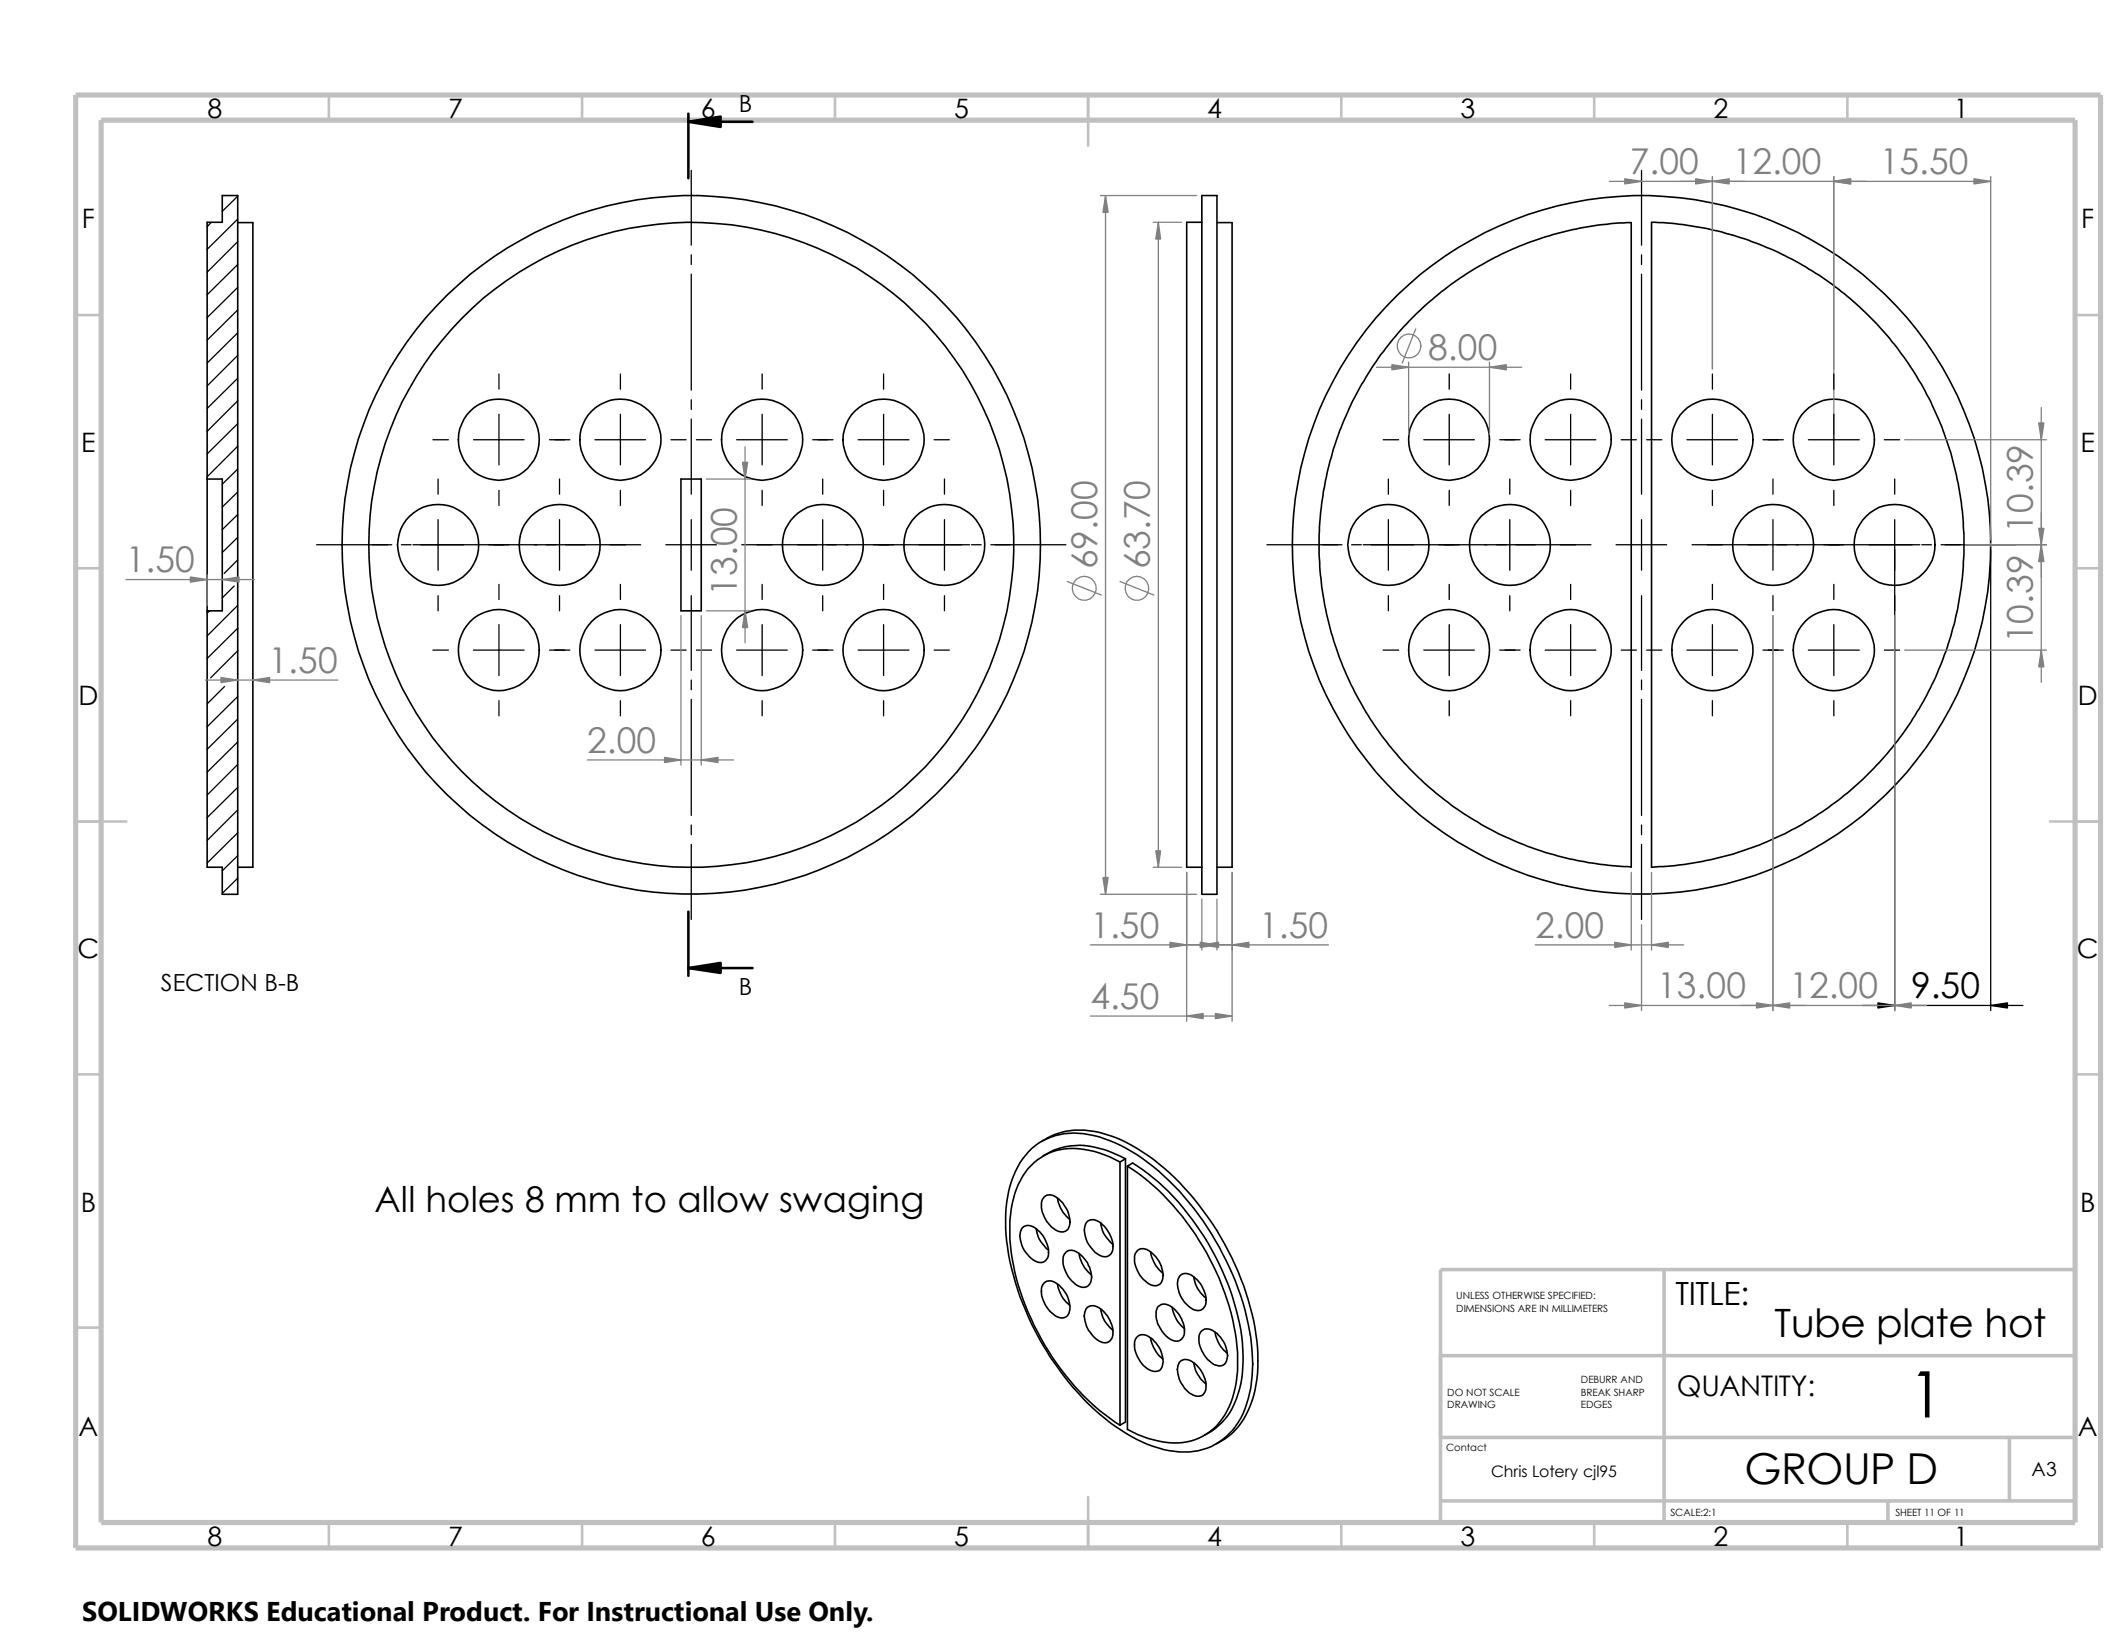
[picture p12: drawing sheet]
<svg xmlns="http://www.w3.org/2000/svg" width="279mm" height="216mm" viewBox="0 0 279 216" stroke-linecap="round" stroke-linejoin="round" font-family="sans-serif">
<g fill="none" stroke="#c0c0c0" stroke-width=".34">
<path d="M43.2 12.5v3.3M76.5 12.5v3.3M109.7 12.5v3.3M143 12.5v6.6M176.3 12.5v3.3M209.5 12.5v3.3M242.8 12.5v3.3M9.9 41.4h3.4M272.7 41.4h3.4M9.9 74.7h3.4M272.7 74.7h3.4M9.9 107.9h6.7"/>
<path d="M269.4 107.9h6.7M9.9 141.2h3.4M272.7 141.2h3.4M9.9 174.5h3.4M143 196.7v6.7M43.2 200.1v3.3M76.5 200.1v3.3M109.7 200.1v3.3M176.3 200.1v3.3M209.5 200.1v3.3M242.8 200.1v3.3"/>
</g>
<path d="M189.3 178.1h83.4M218.7 166.8v33.3M272.7 166.8h-83.4v33.3M189.3 197.2h83.4M189.3 188.9h83.4M248.1 197.2v2.9M264.1 188.8v8.4" fill="none" stroke="#c0c0c0" stroke-width=".47"/>
<path d="M9.9 12.5h266.2v190.9h-266.2zM13.3 15.8h259.4v184.3h-259.4z" fill="none" stroke="#c0c0c0" stroke-width=".68" stroke-linecap="butt"/>
<g fill="none" stroke="#000" stroke-width=".17">
<path d="M27.8 29.2l-.6 .6M31.2 25.8l-2 2M31.2 28.8l-4 4M31.2 31.7l-4 4.1M31.2 34.8l-4 3.9M31.2 37.8l-4 3.9M90.8 22.4v9.8M90.8 33.5v1.3M90.8 36v15.3M215.7 22.4v9.8M215.7 33.5v1.3M215.7 36v15.3"/>
<path d="M31.2 40.7l-4 4M31.2 43.7l-4 4M31.2 46.7l-4 4M31.2 49.7l-4 4M31.2 52.7l-4 4M31.2 55.7l-4 3.9M31.2 58.6l-4 4.1M56.9 57.8h2M62.2 57.8h6.7M65.6 49.1v2M65.6 54.4v6.7M72.2 57.8h2.7"/>
<path d="M78.2 57.8h6.6M81.5 49.1v2M81.5 54.4v6.7M88.2 57.8h2M90.8 52.5v1.3M90.8 55.1v9.8M91.5 57.8h2M96.8 57.8h6.7M100.2 49.1v2M100.2 54.4v6.7M106.8 57.8h2.7M112.8 57.8h6.7"/>
<path d="M116.1 49.1v2M116.1 54.4v6.7M122.8 57.8h2M181.8 57.8h2M187.1 57.8h6.7M190.5 49.1v2M190.5 54.4v6.7M197.1 57.8h2.7M203.1 57.8h6.6M206.4 49.1v2M206.4 54.4v6.7M213.1 57.8h2"/>
<path d="M215.7 52.5v1.3M215.7 55.1v9.8M216.4 57.8h2M221.7 57.8h6.6M225 49.1v2M225 54.4v6.7M231.7 57.8h2.7M237.7 57.8h6.6M241 49.1v2M241 54.4v6.7M247.6 57.8h2M30.8 77l-1.6 1.6"/>
<path d="M31.2 61.6l-2 2M31.2 64.6l-2 2M31.2 67.6l-2 2M31.2 70.6l-2 2M31.2 73.6l-1.7 1.8M31.2 79.5l-4 4.1M41.6 71.6h9.9M52.7 71.6h1.3M54.3 71.6h29.9M57.6 62.9v2M57.6 68.3v6.6M57.6 78.3v2"/>
<path d="M65.6 64.4v2M65.6 76.8v2M73.5 62.9v2M73.5 68.3v6.6M73.5 78.3v2M81.5 64.4v2M81.5 76.8v2M87.5 71.6h6.6M90.8 68.3v6.6M90.8 78.3v9.8M97.5 71.6h29.9M100.2 64.4v2"/>
<path d="M100.2 76.8v2M108.1 62.9v2M108.1 68.3v6.6M108.1 78.3v2M116.1 64.4v2M116.1 76.8v2M124.1 62.9v2M124.1 68.3v6.6M124.1 78.3v2M127.7 71.6h1.2M130.2 71.6h9.9M166.5 71.6h9.9"/>
<path d="M177.6 71.6h1.3M179.2 71.6h29.9M182.5 62.9v2M182.5 68.3v6.6M182.5 78.3v2M190.5 64.4v2M190.5 76.8v2M198.4 62.9v2M198.4 68.3v6.6M198.4 78.3v2M206.4 64.4v2M206.4 76.8v2"/>
<path d="M212.4 71.6h6.6M215.7 68.3v6.6M215.7 78.3v9.8M222.4 71.6h29.9M225 64.4v2M225 76.8v2M233 62.9v2M233 68.3v6.6M233 78.3v2M241 64.4v2M241 76.8v2M249 62.9v2"/>
<path d="M249 68.3v64.5M252.6 71.6h1.2M255.1 71.6h9.9M261.6 72.3v60.5M27.6 80.3l-.4 .3M29.5 90.2l-2.3 2.3M31.2 82.5l-4 4M31.2 85.5l-3.5 3.6M31.2 88.5v.1M31.2 91.5l-4 4M31.2 94.5l-4 4M31.2 97.5l-4 4"/>
<path d="M56.9 85.4h2M62.2 85.4h6.7M65.6 82.1v6.7M65.6 92.1v2M72.2 85.4h2.7M78.2 85.4h6.6M81.5 82.1v6.7M81.5 92.1v2M88.2 85.4h2M90.8 89.4v1.2M90.8 91.9v15.2M91.5 85.4h2"/>
<path d="M96.8 85.4h6.7M100.2 82.1v6.7M100.2 92.1v2M106.8 85.4h2.7M112.8 85.4h6.7M116.1 82.1v6.7M116.1 92.1v2M122.8 85.4h2M181.8 85.4h2M187.1 85.4h6.7M190.5 82.1v6.7M190.5 92.1v2"/>
<path d="M197.1 85.4h2.7M203.1 85.4h6.6M206.4 82.1v6.7M206.4 92.1v2M213.1 85.4h2M215.7 89.4v1.2M215.7 91.9v15.2M216.4 85.4h2M221.7 85.4h6.6M225 82.1v6.7M225 92.1v2M231.7 85.4h2.7"/>
<path d="M237.7 85.4h6.6M241 82.1v6.7M241 92.1v2M247.6 85.4h2M31.2 100.5l-4 4M31.2 103.5l-4 3.9M31.2 106.4l-4 4M31.2 109.4l-4 4M31.2 112.4l-2 2M31.2 115.4l-2 2M90.8 108.4v1.3M90.8 111v9.8"/>
<path d="M215.7 108.4v1.3M215.7 111v9.8M244.8 132.1h21.1"/>
</g>
<g fill="none" stroke="#000" stroke-width=".21">
<path d="M29.2 25.7h2v91.8h-2v-3.5h-2v-84.8h2zM31.2 29.3h2v84.7h-2M157.9 29.2h-1.9v84.8h1.9M157.9 25.7h2v91.8h-2zM159.9 29.3h2v84.7h-2M217 29.2a42.4 42.4 0 0 1 41.1 42.4 42.4 42.4 0 0 1-41.1 42.4v-84.7M27.2 62.9h2v17.4h-2M89.5 62.9h2.7v17.4h-2.7zM214.4 113.9a42.4 42.4 0 0 1-41-42.3 42.4 42.4 0 0 1 41-42.3v84.7M135.2 151.3a8.4 8.4 0 0 1 7.9-2.2 19.7 19.7 0 0 1 9.2 4.8 37.8 37.8 0 0 1 12.1 21.9 18 18 0 0 1-1.3 10.6 8.3 8.3 0 0 1-8.8 4.3 18 18 0 0 1-8.4-3.8 37.3 37.3 0 0 1-13.6-23.8 16.7 16.7 0 0 1 1.4-9.7l.7-1.1zM136.9 150a8.9 8.9 0 0 1 6.9-1.3 20.8 20.8 0 0 1 9.9 5.4 37.6 37.6 0 0 1 11.5 22.1 16.6 16.6 0 0 1-1.8 10.3 8.4 8.4 0 0 1-3.5 3.2M137.1 151.9a9.2 9.2 0 0 1 8.1-.8l2.7 1.2"/>
<path d="M137.2 157.3a1.3 1.3 0 0 1 1.8 .1 3.9 3.9 0 0 1 1.5 3.7 1.11 1.11 0 0 1-1.8 .5 3.8 3.8 0 0 1-1.7-4zM139 157.4a4.4 4.4 0 0 0 1.6 2.8M147.2 152.7a12 12 0 0 0-8.3-1.5 8.2 8.2 0 0 0-5.7 6.4 21.5 21.5 0 0 0 .4 10.4 35 35 0 0 0 11.6 17.8l2 1.5M147.2 152.7v34.6M147.9 152.3v34.6l-.7 .4M147.9 152.3l-.7 .4M148.2 153.2l.6-.4a28.5 28.5 0 0 1 8.9 9 32 32 0 0 1 5.6 15.5 13.6 13.6 0 0 1-2 8.8l-.7 .8-.9 .8-1.4 .9M148.2 153.2a32.1 32.1 0 0 1 11.3 13.2 28.5 28.5 0 0 1 3.1 13.7 11.1 11.1 0 0 1-3.1 7.6 8.1 8.1 0 0 1-7.9 1.5l-2.1-.7-1.3-.7zM134.4 161.3a1.42 1.42 0 0 1 2 .4 3.7 3.7 0 0 1 1.3 3.6 1.1 1.1 0 0 1-1.8 .4 3.9 3.9 0 0 1-1.8-3.9zM136.2 161.5a4 4 0 0 0 1.6 2.8M137.1 168.7a1.23 1.23 0 0 1 1.9 0 3.7 3.7 0 0 1 1.5 3.6 1.1 1.1 0 0 1-1.8 .6 4.1 4.1 0 0 1-1.8-3.8zM139 168.7a4.4 4.4 0 0 0 1.6 2.8"/>
<path d="M140.1 164.5a1.3 1.3 0 0 1 1.7 .2 4.2 4.2 0 0 1 1.6 3.4 1.1 1.1 0 0 1-.6 1 1.1 1.1 0 0 1-1.2-.2 4.1 4.1 0 0 1-1.9-3.8zM141.8 164.7a4.4 4.4 0 0 0 1.6 2.8M142.7 172a1.29 1.29 0 0 1 2 0 3.9 3.9 0 0 1 1.4 3.9 1.1 1.1 0 0 1-1.7 .3 3.9 3.9 0 0 1-1.8-3.8zM142.9 160.5a1.42 1.42 0 0 1 2 .4 3.7 3.7 0 0 1 1.2 3.6 1.1 1.1 0 0 1-1.7 .4 3.8 3.8 0 0 1-1.8-3.8zM144.7 160.7a4 4 0 0 0 1.6 2.8M144.7 172a4 4 0 0 0 1.6 2.8M149.4 175.8a1.23 1.23 0 0 1 1.8 0 3.7 3.7 0 0 1 1.6 3.6 1.11 1.11 0 0 1-1.8 .6 3.8 3.8 0 0 1-1.8-4zM149.5 164.3a1.3 1.3 0 0 1 1.7 .2 3.9 3.9 0 0 1 1.6 3.6 1.11 1.11 0 0 1-1.8 .6 4.1 4.1 0 0 1-1.9-3.8zM151.2 164.5a4.4 4.4 0 0 0 1.6 2.8M151.2 175.8a4.7 4.7 0 0 0 1.6 2.8M152.1 171.7a1.29 1.29 0 0 1 2 .1 3.9 3.9 0 0 1 1.4 3.8 1.1 1.1 0 0 1-1.7 .4 4.1 4.1 0 0 1-1.8-3.8zM154.1 171.8a4.4 4.4 0 0 0 1.6 2.8"/>
<path d="M155 179a1.23 1.23 0 0 1 1.8 .1 3.8 3.8 0 0 1 1.6 3.8 1.1 1.1 0 0 1-1.8 .3 3.8 3.8 0 0 1-1.8-3.7zM155.1 167.6a1.42 1.42 0 0 1 2 .4 3.7 3.7 0 0 1 1.3 3.6 1.2 1.2 0 0 1-2 .2 3.9 3.9 0 0 1-1.6-3.7zM156.9 167.8a4 4 0 0 0 1.6 2.8M156.9 179.1a4.2 4.2 0 0 0 1.6 2.8M157.8 175a1.23 1.23 0 0 1 1.9 0 3.7 3.7 0 0 1 1.5 3.6 .94 .94 0 0 1-1.3 .8 3.6 3.6 0 0 1-2.2-2.5l-.1-1.2zM159.7 175a4.4 4.4 0 0 0 1.6 2.8"/>
<circle cx="65.6" cy="57.8" r="5.3"/>
<circle cx="81.5" cy="57.8" r="5.3"/>
<circle cx="100.2" cy="57.8" r="5.3"/>
<circle cx="116.1" cy="57.8" r="5.3"/>
<circle cx="190.4" cy="57.8" r="5.3"/>
<circle cx="206.4" cy="57.8" r="5.3"/>
<circle cx="225" cy="57.8" r="5.3"/>
<circle cx="241" cy="57.8" r="5.3"/>
<circle cx="57.6" cy="71.6" r="5.3"/>
<circle cx="73.5" cy="71.6" r="5.3"/>
<circle cx="90.9" cy="71.6" r="45.9"/>
<circle cx="90.9" cy="71.6" r="42.4"/>
<circle cx="108.1" cy="71.6" r="5.3"/>
<circle cx="124.1" cy="71.6" r="5.3"/>
<circle cx="182.5" cy="71.6" r="5.3"/>
<circle cx="198.4" cy="71.6" r="5.3"/>
<circle cx="215.7" cy="71.6" r="45.9"/>
<circle cx="233" cy="71.6" r="5.3"/>
<circle cx="249" cy="71.6" r="5.3"/>
<circle cx="65.5" cy="85.4" r="5.3"/>
<circle cx="81.5" cy="85.4" r="5.3"/>
<circle cx="100.2" cy="85.4" r="5.3"/>
<circle cx="116.1" cy="85.4" r="5.3"/>
<circle cx="190.5" cy="85.4" r="5.3"/>
<circle cx="206.4" cy="85.4" r="5.3"/>
<circle cx="225" cy="85.4" r="5.3"/>
<circle cx="241" cy="85.4" r="5.3"/>
</g>
<path d="M261.5 71.6h.3M261.5 71.5l.3 .3M261.6 71.5v.3M261.7 71.5l-.2 .3" fill="none" stroke="#c0c0c0" stroke-width=".17"/>
<g fill="none" stroke="#808080" stroke-width=".17">
<path d="M144.6 25.7h12.7M145.3 25.7v91.8M151.6 29.2h3.7M152.2 29.2v84.8M211.5 23.8h50.1M225 23.2v25.3M241 23.2v33.9M261.6 23.2v47.8M97.9 58.7v25.8M180.9 48.3h19.1M185.1 47.6v9.5M186.1 43.2l-1.8 4.5"/>
<path d="M195.7 47.6v9.5M250.3 57.8h18.6M268.3 53.6v36.1M16.6 76.2h16.8M27.2 75.5v4.1M92.8 62.9h5.8M140.3 76.4l4.4 1.8M147.2 76.4l4.4 1.8M258.3 71.6h10.6M27 89.4h17.4M77.2 99.9h19.2M89.5 80.9v19.6"/>
<path d="M92.2 80.9v19.6M92.8 80.3h5.8M233 80.9v51.9M249 80.9v51.9M250.3 85.4h18.6M144.6 117.5h12.7M151.6 114h3.7M156 114.6v19.6M157.9 118.2v6.6M159.9 118.2v6.6M161.9 114.6v19.6M214.4 114.6v10.2"/>
<path d="M217 114.6v10.2M143.3 124.2h31.3M143.3 133.5h18.6M201.8 124.2h19.5M211.5 132.1h41.7M215.7 121.5v11.3"/>
<circle cx="185.2" cy="45.5" r="1.57"/>
<circle cx="142.5" cy="77.3" r="1.57"/>
<circle cx="149.4" cy="77.3" r="1.57"/>
</g>
<g fill="#808080" stroke="#808080" stroke-width=".17">
<path d="M259.4 23.5l2.2 .3-2.2 .4z"/>
<path d="M241 23.8l2.2-.3v.7z"/>
<path d="M97.9 80.3l.4 2.2h-.7z"/>
<path d="M97.6 60.7h.7l-.4 2.2z"/>
<path d="M87.3 99.5l2.2 .4-2.2 .3z"/>
<path d="M92.2 99.9l2.2-.4v.7z"/>
<path d="M268.3 71.6l.3 2.2h-.7z"/>
<path d="M267.9 55.6h.7l-.3 2.2z"/>
<path d="M230.8 131.8l2.2 .3-2.2 .4z"/>
<path d="M249 132.1l2.2-.3v.7z"/>
<path d="M213.5 131.8l2.2 .3-2.2 .4z"/>
<path d="M233 132.1l2.2-.3v.7z"/>
<path d="M217 124.2l2.2-.4v.7z"/>
<path d="M212.2 123.8l2.2 .4-2.2 .3z"/>
<path d="M222.8 23.5l2.2 .3-2.2 .4z"/>
<path d="M213.5 23.5l2.2 .3-2.2 .4z"/>
<path d="M225 23.8l2.2-.3v.7z"/>
<path d="M267.9 69.4h.7l-.3 2.2z"/>
<path d="M268.3 85.4l.3 2.2h-.7z"/>
<path d="M182.9 47.9l2.2 .4-2.2 .3z"/>
<path d="M195.7 48.3l2.3-.4v.7z"/>
<path d="M157.7 123.8l2.2 .4-2.2 .3z"/>
<path d="M161.9 124.2l2.2-.4v.7z"/>
<path d="M151.9 111.8h.6l-.3 2.2z"/>
<path d="M152.2 29.2l.3 2.2h-.6z"/>
<path d="M144.9 115.3h.7l-.3 2.2z"/>
<path d="M145.3 25.7l.3 2.2h-.7z"/>
<path d="M157.9 124.2l2.2-.4v.7z"/>
<path d="M153.8 123.8l2.2 .4-2.2 .3z"/>
<path d="M156 133.5l2.1-.3v.7z"/>
<path d="M159.7 133.2l2.2 .3-2.2 .4z"/>
<path d="M29.2 76.2l2.2-.4v.7z"/>
<path d="M25 75.8l2.2 .4-2.2 .3z"/>
<path d="M29 89l2.2 .4-2.2 .3z"/>
<path d="M33.2 89.4l2.2-.4v.7z"/>
</g>
<path d="M246.8 131.8l2.2 .3-2.2 .4zM261.6 132.1l2.2-.3v.7z" fill="#000" stroke="#000" stroke-width=".17"/>
<path d="M90.5 16l4.2-.7v1.4zM90.5 127.2l4.2-.7v1.3z" fill="#000" stroke="#000" stroke-width=".34"/>
<path d="M90.5 16h8.4M90.5 14.9v8.5M90.5 119.8v8.4M90.5 127.2h8.4" fill="none" stroke="#000" stroke-width=".34"/>
<path d="M10.8 209.2h104.1v6.7h-104.1z" fill="#fff"/>
<text font-size="8.4" x="250.8" y="186.3">1</text>
<text font-size="5.6" x="229.3" y="195">GROUP D</text>
<text font-size="5.1" x="233.2" y="175.6">Tube plate hot</text>
<g font-size="4.7" fill="#808080">
<text x="214.2" y="22.9">7.00</text>
<text x="227.7" y="22.9">12.00</text>
<text x="247.1" y="22.9">15.50</text>
<text x="187.7" y="47.3">8.00</text>
<text x="267.2" y="70" transform="rotate(-90 267.2 70)">10.39</text>
<text x="16.6" y="75.2">1.50</text>
<text x="144.2" y="74.8" transform="rotate(-90 144.2 74.8)">69.00</text>
<text x="151.1" y="74.8" transform="rotate(-90 151.1 74.8)">63.70</text>
<text x="96.8" y="78.3" transform="rotate(-90 96.8 78.3)">13.00</text>
<text x="35.3" y="88.4">1.50</text>
<text x="267.2" y="84.5" transform="rotate(-90 267.2 84.5)">10.39</text>
<text x="77.2" y="98.9">2.00</text>
<text x="143.3" y="123.2">1.50</text>
<text x="165.5" y="123.2">1.50</text>
<text x="201.8" y="123.2">2.00</text>
<text x="217.8" y="131.2">13.00</text>
<text x="235.2" y="131.2">12.00</text>
<text x="143.3" y="132.6">4.50</text>
</g>
<g font-size="4.7">
<text x="251.2" y="131.2">9.50</text>
<text x="49.2" y="159.3">All holes 8 mm to allow swaging</text>
</g>
<text font-size="4.2" x="220.2" y="171.5">TITLE:</text>
<text font-size="3.7" x="220.4" y="183.5">QUANTITY:</text>
<text font-size="3.6" x="10.8" y="213">SOLIDWORKS Educational Product. For Instructional Use Only.</text>
<g font-size="3.5">
<text x="27.3" y="15.5">8</text>
<text x="58.9" y="15.5">7</text>
<text x="92.1" y="15.5">6</text>
<text x="125.4" y="15.5">5</text>
<text x="158.7" y="15.5">4</text>
<text x="191.9" y="15.5">3</text>
<text x="225.2" y="15.5">2</text>
<text x="256.8" y="15.5">1</text>
<text x="10.8" y="30">F</text>
<text x="273.5" y="30">F</text>
<text x="10.7" y="59.4">E</text>
<text x="273.4" y="59.4">E</text>
<text x="10.3" y="92.7">D</text>
<text x="273.1" y="92.7">D</text>
<text x="10.2" y="125.9">C</text>
<text x="273" y="125.9">C</text>
<text x="10.6" y="159.2">B</text>
<text x="273.4" y="159.2">B</text>
<text x="10.3" y="188.6">A</text>
<text x="273.1" y="188.6">A</text>
<text x="27.3" y="203.1">8</text>
<text x="58.9" y="203.1">7</text>
<text x="92.1" y="203.1">6</text>
<text x="125.4" y="203.1">5</text>
<text x="158.7" y="203.1">4</text>
<text x="191.9" y="203.1">3</text>
<text x="225.2" y="203.1">2</text>
<text x="256.8" y="203.1">1</text>
</g>
<g font-size="3.1">
<text x="97.1" y="14.7">B</text>
<text x="21.1" y="130.2">SECTION B-B</text>
<text x="97.1" y="130.8">B</text>
</g>
<text font-size="2.5" x="267" y="194">A3</text>
<text font-size="2.1" x="196" y="194.1">Chris Lotery cjl95</text>
<g font-size="1.3">
<text x="191.4" y="172.3">DIMENSIONS ARE IN MILLIMETERS</text>
<text x="191.4" y="170.7">UNLESS OTHERWISE SPECIFIED:</text>
<text x="190.2" y="185.1">DRAWING</text>
<text x="190.2" y="183.4">DO NOT SCALE</text>
<text x="207.8" y="185.1">EDGES</text>
<text x="207.8" y="183.4">BREAK SHARP</text>
<text x="207.8" y="181.8">DEBURR AND</text>
<text x="190.1" y="190.7">Contact</text>
<text x="219.5" y="199.2">SCALE:2:1</text>
<text x="249.1" y="199.2">SHEET 11 OF 11</text>
</g>
</svg>
